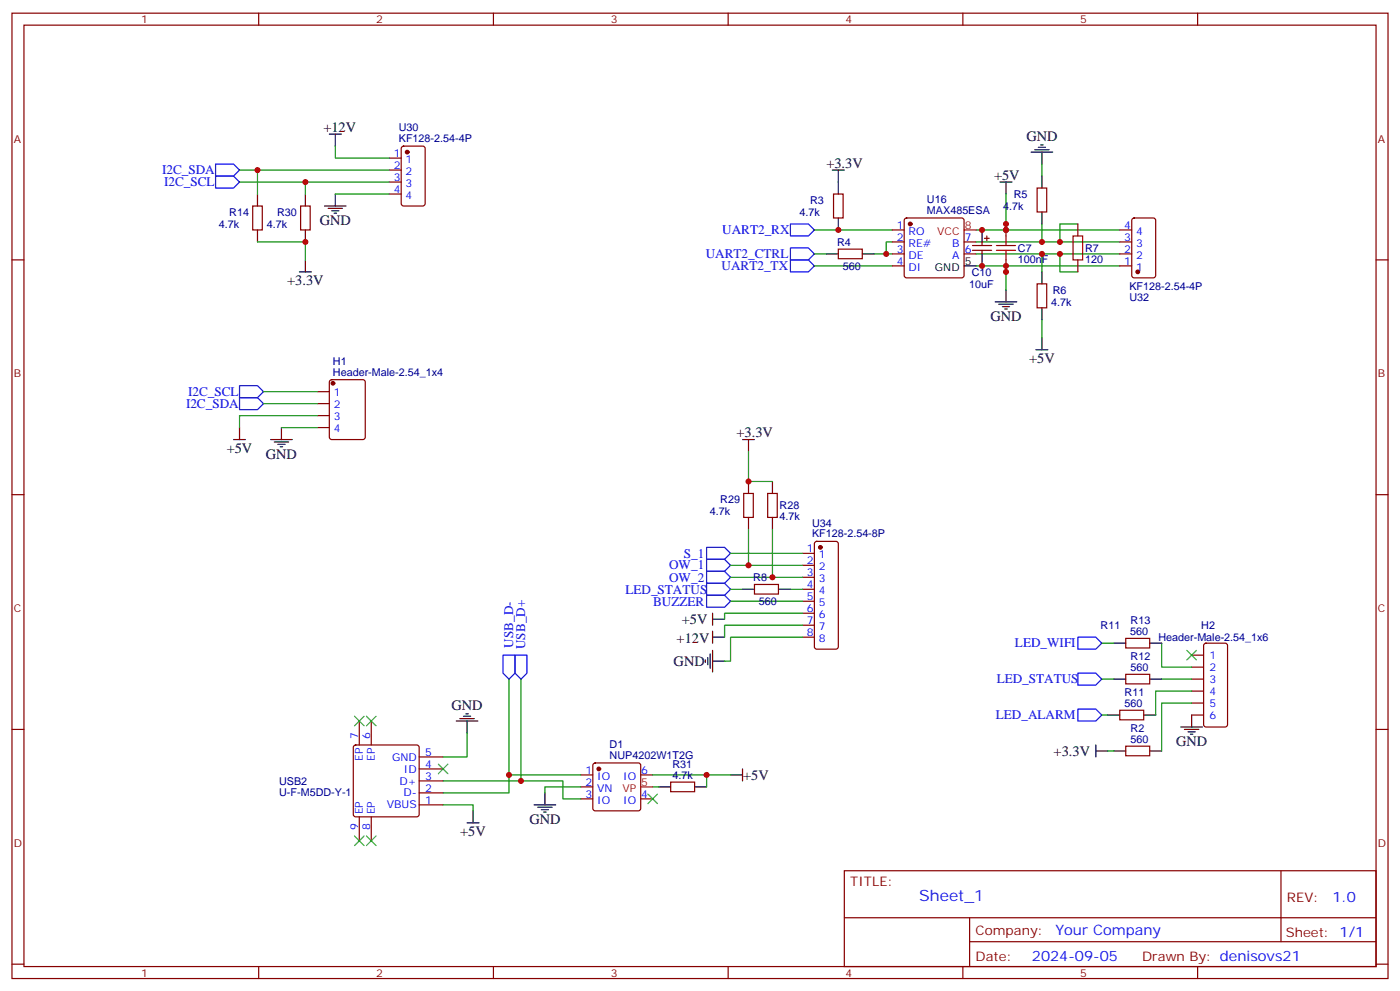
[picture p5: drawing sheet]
<svg xmlns="http://www.w3.org/2000/svg" width="412mm" height="292mm" viewBox="0 0 412 292" stroke-linecap="round" stroke-linejoin="round" font-family="sans-serif">
<g fill="none" stroke="#870000" stroke-width=".35">
<path d="M3.5 3.9h405.4v284.3h-405.4zM7.1 7.4h398.2v277.3h-398.2zM76.2 3.9v3.5M145.3 3.9v3.5M214.5 3.9v3.5M283.6 3.9v3.5M352.8 3.9v3.5M114.7 46.6h3.5M114.7 50.1h3.5M114.7 53.6h3.5M114.7 57.2h3.5M118.4 43.2l.5-.2h5.6l.7 .5v16.5l-.4 .6-5.9 .1-.7-.5v-16.5z"/>
<path d="M245.5 57.2h2.9v7h-2.9zM305.5 55.4h2.8v7h-2.8zM3.5 76.6h3.6M74.4 60.7h2.9v7h-2.9zM88.5 60.7h2.9v7h-2.9zM246.9 73.4h7.1v2.8h-7.1zM262.8 78.3h3.5M262.8 74.8h3.5M262.8 71.3h3.5M262.8 67.7h3.5M266.6 64.4l.5-.2h16.2l.5 .2 .2 .5v16.2l-.2 .5-.5 .2h-16.2l-.5-.2-.3-.5v-16.2zM284 74.8h3.5"/>
<path d="M284 71.3h3.5M286.5 72.3h5.6M286.5 73.7h5.6M289.3 71.3v1M289.3 73.7v1.1M290 70.2h1.4M290.7 69.5v1.4M296.3 66v3.5M296.3 76.6v3.5M317.5 66v3.5M317.5 76.6v3.5M329.8 78.3h3.6"/>
<path d="M329.8 74.8h3.6M329.8 71.3h3.6M329.8 67.7h3.6M333.6 64.4l.5-.2h5.6l.7 .4v16.5l-.4 .7h-5.9l-.7-.4v-16.5zM405.3 76.6h3.6M305.5 83.6h2.8v7.1h-2.8zM93.5 115.4h3.5M93.5 118.9h3.5M97.2 112l.5-.2h9.2l.6 .5 .1 16.5-.5 .6-9.4 .1-.6-.5-.1-16.5zM93.5 122.4h3.5M93.5 125.9h3.5M3.5 145.7h3.6"/>
<path d="M219.1 145.3h2.8v7.1h-2.8zM226.1 145.3h2.9v7.1h-2.9zM240.1 159.7l.5-.2h5.6l.5 .2 .2 .5v30.3l-.2 .5-.5 .2h-5.6l-.5-.2-.2-.5v-30.3zM405.3 145.7h3.6M222.2 172.2h7.1v2.8h-7.1zM236.4 163h3.5M236.4 166.5h3.5M236.4 170h3.5M236.4 173.6h3.5M236.4 177.1h3.5M236.4 180.6h3.5M236.4 184.2h3.5"/>
<path d="M236.4 187.7h3.5M331.6 198.6h7.1v2.8h-7.1zM331.6 188h7.1v2.9h-7.1zM351 193h3.5M351 196.5h3.5M354.8 189.6l.4-.2h5.7l.6 .5 .1 23.5-.5 .7h-5.9l-.6-.4-.1-23.6zM3.5 214.8h3.6M104.3 219.6l.5-.2h18l.5 .2 .2 .5v19.8l-.3 .5-.4 .2h-18l-.5-.2-.2-.5v-19.8zM105.8 212.4v7M109.4 212.4v7M329.8 209.2h7.1v2.8h-7.1zM331.6 219.8h7.1v2.8h-7.1z"/>
<path d="M351 200h3.5M351 203.6h3.5M351 207.1h3.5M351 210.6h3.5M405.3 214.8h3.6M123.5 237.1h7M123.5 233.5h7M123.5 230h7M123.5 226.5h7M123.5 223h7M171.1 228.2h3.5M171.1 231.8h3.5"/>
<path d="M171.1 235.3h3.5M174.9 224.9l.4-.2h12.7l.5 .2 .2 .5v12.7l-.2 .5-.5 .2h-12.7l-.5-.2-.2-.5v-12.7zM188.7 228.2h3.6M188.7 235.3h3.6M197.6 230.4h7v2.8h-7zM105.8 240.6v7.1M109.4 240.6v7.1M248.7 256.5h156.6v28.2h-156.6zM377.3 256.5v20.9M248.7 270.3h156.5M285.6 277.4h119.6M285.6 270.3v14.1"/>
<path d="M3.5 284h3.6M76.2 284.7v3.5M145.3 284.7v3.5M214.5 284.7v3.5M283.6 284.7v3.5M352.8 284.7v3.5M405.3 284h3.6"/>
</g>
<g fill="#870000" stroke="#870000" stroke-width=".35">
<circle cx="119.9" cy="44.8" r=".53"/>
<circle cx="98.1" cy="112.9" r=".53"/>
<circle cx="335.1" cy="80.1" r=".53"/>
<circle cx="241.7" cy="161.2" r=".53"/>
<circle cx="268.1" cy="66" r=".53"/>
<circle cx="176.4" cy="226.5" r=".53"/>
</g>
<g fill="none" stroke="#00f" stroke-width=".35">
<path d="M63.5 48.3h5.3l1.8 1.8-1.8 1.8h-5.3zM63.5 51.9h5.3l1.8 1.7-1.8 1.8h-5.3zM232.8 66h5.3l1.8 1.7-1.8 1.8h-5.3zM232.8 76.6h5.3l1.8 1.7-1.8 1.8h-5.3zM232.8 73h5.3l1.8 1.8-1.8 1.8h-5.3zM70.6 117.1h5.2l1.8 1.8-1.8 1.8h-5.2zM70.6 113.6h5.2l1.8 1.8-1.8 1.7h-5.2zM208.1 164.7h5.3l1.8 1.8-1.8 1.8h-5.3zM208.1 168.3h5.3l1.8 1.7-1.8 1.8h-5.3zM208.1 171.8h5.3l1.8 1.8-1.8 1.7h-5.3zM208.1 175.3h5.3l1.8 1.8-1.8 1.8h-5.3zM208.1 161.2h5.3l1.8 1.8-1.8 1.7h-5.3z"/>
<path d="M148.2 193h3.5v5.3l-1.8 1.7-1.7-1.7zM151.7 193h3.5v5.3l-1.7 1.7-1.8-1.7zM317.5 198.3h5.3l1.8 1.7-1.8 1.8h-5.3zM317.5 187.7h5.3l1.8 1.7-1.8 1.8h-5.3zM317.5 208.8h5.3l1.8 1.8-1.8 1.8h-5.3z"/>
</g>
<g fill="none" stroke="#000" stroke-width=".35">
<path d="M97 39.5h3.5M98.8 39.5v3.5M75.8 57.2v3.5M90 57.2v3.5M98.8 57.2v3.5M245.2 50.1h3.5M246.9 50.1v7.1M294.6 53.6h3.5M296.3 53.6v3.6M303.7 44.8h6.4M304.8 44.1h4.2M305.9 43.4h2.1"/>
<path d="M306.6 42.7h.7M306.9 44.8v3.5M306.9 51.9v3.5M75.8 67.7v3.6M90 67.7v3.6M90 76.6v3.5M95.6 60.7h6.4M96.7 61.4h4.2M97.7 62.1h2.1M98.4 62.8h.7M243.4 74.8h3.5M246.9 64.2v3.5"/>
<path d="M254 74.8h3.5M284 78.3h3.5M289.3 67.7v3.6M289.3 74.8v3.5M306.9 62.4v3.6M88.2 80.1h3.5M293.2 88.9h6.3M294.2 89.6h4.2M295.3 90.3h2.1M296 91h.7M296.3 85.4v3.5M306.9 80.1v3.5"/>
<path d="M306.9 90.7v3.5M306.9 99.5v3.5M305.2 103h3.5M68.8 129.5h3.5M70.6 125.9v3.6M79.7 129.5h6.4M80.8 130.2h4.2M81.8 130.9h2.2M82.5 131.6h.8M82.9 125.9v3.6M218.7 129.5h3.5M220.5 129.5v3.5"/>
<path d="M220.5 141.8v3.5M220.5 152.4v3.5M227.5 141.8v3.5M227.5 152.4v3.5M218.7 173.6h3.5M229.3 173.6h3.5M207.8 194.4v.7M208.5 193.7v2.1M209.2 192.6v4.3M209.9 187.7h3.5M209.9 180.6v3.6M209.9 185.9v3.5"/>
<path d="M209.9 191.6v6.3M209.9 194.7h3.5M209.9 182.4h3.5M328.1 189.4h3.5M338.7 189.4h3.5M134.4 212.4h6.4M135.5 211.7h4.2M136.5 211h2.1M137.2 210.3h.7M137.6 212.4v3.5M322.8 219.4v3.6M326.3 210.6h3.5"/>
<path d="M328.1 200h3.5M336.9 210.6h3.5M338.7 200h3.5M347.8 214.1h6.4M348.9 214.8h4.2M350 215.5h2.1M350.7 216.3h.7M351 210.6v3.5M139.3 238.8v3.6M157.3 237.1h6.4M158.4 237.8h4.2M159.5 238.5h2.1"/>
<path d="M160.2 239.2h.7M160.5 233.5v3.6M194 231.8h3.6M204.6 231.8h3.5M215.2 228.2h3.5M218.7 226.5v3.5M322.8 221.2h3.5M328.1 221.2h3.5M338.7 221.2h3.5M137.6 242.4h3.5"/>
</g>
<g fill="none" stroke="#008700" stroke-width=".35">
<path d="M70.6 53.6h44.1M70.6 50.1h44.1M75.8 50.1v7.1M90 53.6v3.6M98.8 43v3.6h15.9M98.8 57.2h15.9M296.3 57.2v10.5h-8.8M306.9 48.3v3.6M75.8 71.3h14.2v5.3M239.9 67.7h22.9M239.9 78.3h22.9M239.9 74.8h3.5"/>
<path d="M257.5 74.8h5.3M262.8 71.3h-1.7v3.5M287.5 78.3h8.8v7.1M287.5 71.3h42.3M287.5 74.8h42.3M296.3 67.7h33.5M296.3 78.3h33.5M306.9 66v5.3M306.9 74.8v5.3M312.2 74.8v5.3h5.3M317.5 66h-5.3v5.3M306.9 94.2v5.3"/>
<path d="M77.6 118.9h15.9M77.6 115.4h15.9M82.9 125.9h10.6M93.5 122.4h-22.9v3.5M220.5 133v8.8h7M220.5 155.9v10.6M227.5 155.9v14.1M215.2 166.5h21.2M215.2 170h21.2M215.2 177.1h21.2M215.2 173.6h3.5M215.2 163h21.2"/>
<path d="M232.8 173.6h3.6M236.4 180.6h-23v1.8M236.4 184.2h-23v3.5M236.4 187.7h-21.2v7h-1.8M324.6 189.4h3.5M342.2 189.4v7.1h8.8M137.6 215.9v7.1h-7.1M149.9 200v28.2M153.5 200v30M324.6 200h3.5M324.6 210.6h1.7M342.2 200h8.8"/>
<path d="M351 203.6h-10.6v7M351 207.1h-8.8v14.1M130.5 237.1h8.8v1.7M130.5 230h35.3v5.3h5.3M171.1 231.8h-10.6v1.7M171.1 228.2h-21.2v5.3h-19.4M192.3 228.2h22.9M192.3 231.8h1.7M208.1 228.2v3.6M326.3 221.2h1.8"/>
</g>
<g fill="none" stroke="#3c3" stroke-width=".35">
<path d="M349.6 191.6l2.8 2.8M352.4 191.6l-2.8 2.8M104.4 211l2.8 2.8M107.2 211l-2.8 2.8M107.9 211l2.9 2.8M110.8 211l-2.9 2.8M129.1 225.1l2.8 2.8M131.9 225.1l-2.8 2.8M190.9 233.9l2.8 2.8M193.7 233.9l-2.8 2.8M104.4 246.2l2.8 2.9M107.2 246.2l-2.8 2.9"/>
<path d="M107.9 246.2l2.9 2.9M110.8 246.2l-2.9 2.9"/>
</g>
<path d="M284 67.7h3.5M188.7 231.8h3.6" fill="none" stroke="#f00" stroke-width=".35"/>
<path d="M293.5 72.3h5.7M293.5 73.7h5.7M296.3 69.5v2.8M296.3 73.7v2.9M316.1 69.5h2.8v7.1h-2.8z" fill="none" stroke="#a10000" stroke-width=".35"/>
<g fill="#c00">
<circle cx="296.3" cy="67.7" r=".88"/>
<circle cx="296.3" cy="78.3" r=".88"/>
<circle cx="261.1" cy="74.8" r=".88"/>
<circle cx="306.9" cy="71.3" r=".88"/>
<circle cx="306.9" cy="74.8" r=".88"/>
<circle cx="312.2" cy="74.8" r=".88"/>
<circle cx="312.2" cy="71.3" r=".88"/>
<circle cx="220.5" cy="166.5" r=".88"/>
<circle cx="227.5" cy="170" r=".88"/>
<circle cx="220.5" cy="141.8" r=".88"/>
<circle cx="90" cy="71.3" r=".88"/>
<circle cx="90" cy="53.6" r=".88"/>
<circle cx="75.8" cy="50.1" r=".88"/>
<circle cx="246.9" cy="67.7" r=".88"/>
<circle cx="296.3" cy="80.1" r=".88"/>
<circle cx="289.3" cy="78.3" r=".88"/>
<circle cx="289.3" cy="67.7" r=".88"/>
<circle cx="296.3" cy="66" r=".88"/>
<circle cx="208.1" cy="228.2" r=".88"/>
<circle cx="149.9" cy="228.2" r=".88"/>
<circle cx="153.5" cy="230" r=".88"/>
</g>
<text font-size="4.6" fill="#00f" x="270.8" y="265.5">Sheet_1</text>
<g font-size="4.2">
<text x="95.2" y="38.8">+12V</text>
<text x="302.3" y="41.6">GND</text>
<text x="243.4" y="49.4">+3.3V</text>
<text x="292.8" y="52.9">+5V</text>
<text x="94.2" y="66.3">GND</text>
<text x="84.6" y="84">+3.3V</text>
<text x="291.7" y="94.5">GND</text>
<text x="303.1" y="107">+5V</text>
<text x="217" y="128.8">+3.3V</text>
<text x="66.8" y="133.4">+5V</text>
<text x="78.3" y="135.1">GND</text>
<text x="200.8" y="183.8">+5V</text>
<text x="199.3" y="189.4">+12V</text>
<text x="198.4" y="196.2">GND</text>
<text x="133" y="209.2">GND</text>
<text x="346.4" y="219.8">GND</text>
<text x="310.4" y="222.6">+3.3V</text>
<text x="218.9" y="229.7">+5V</text>
<text x="155.9" y="242.7">GND</text>
<text x="135.6" y="246.3">+5V</text>
</g>
<g font-size="4.2" fill="#00f">
<text x="392.5" y="265.7">1.0</text>
<text x="310.9" y="275.3">Your Company</text>
<text x="304" y="283.1">2024-09-05</text>
</g>
<g font-size="3.9" fill="#00f">
<text x="47.7" y="51.3">I2C_SDA</text>
<text x="48.4" y="54.9">I2C_SCL</text>
<text x="212.7" y="69">UART2_RX</text>
<text x="207.9" y="76">UART2_CTRL</text>
<text x="212.6" y="79.5">UART2_TX</text>
<text x="55.4" y="116.6">I2C_SCL</text>
<text x="54.8" y="120.1">I2C_SDA</text>
<text x="197.1" y="167.7">OW_1</text>
<text x="201.4" y="164.2">S_1</text>
<text x="197.1" y="171.3">OW_2</text>
<text x="184.2" y="174.8">LED_STATUS</text>
<text x="192.4" y="178.3">BUZZER</text>
<text x="151.2" y="190.7" transform="rotate(-90 151.2 190.7)">USB_D-</text>
<text x="154.7" y="191.2" transform="rotate(-90 154.7 191.2)">USB_D+</text>
<text x="299" y="190.7">LED_WIFI</text>
<text x="293.6" y="201.3">LED_STATUS</text>
<text x="293.4" y="211.9">LED_ALARM</text>
</g>
<g font-size="3.9" fill="#800">
<text x="250.5" y="261.1">TITLE:</text>
<text x="379.1" y="265.7">REV:</text>
<text x="287.4" y="275.3">Company:</text>
<text x="378.7" y="275.9">Sheet: 1/1</text>
<text x="287.4" y="282.9">Date:</text>
<text x="336.4" y="283">Drawn By: denisovs21</text>
</g>
<g font-size="3.2" fill="#800">
<text x="41.6" y="6.9">1</text>
<text x="110.8" y="6.9">2</text>
<text x="179.9" y="6.9">3</text>
<text x="249.1" y="6.9">4</text>
<text x="318.2" y="6.9">5</text>
<text x="4.1" y="42">A</text>
<text x="405.9" y="42">A</text>
<text x="4.1" y="111.1">B</text>
<text x="405.9" y="111.1">B</text>
<text x="4.1" y="180.3">C</text>
<text x="405.9" y="180.3">C</text>
<text x="4.1" y="249.4">D</text>
<text x="405.9" y="249.4">D</text>
<text x="41.6" y="287.7">1</text>
<text x="110.8" y="287.7">2</text>
<text x="179.9" y="287.7">3</text>
<text x="249.1" y="287.7">4</text>
<text x="318.2" y="287.7">5</text>
</g>
<g font-size="3.2" fill="#000080">
<text x="117.5" y="41.8">KF128-2.54-4P</text>
<text x="117.5" y="38.7">U30</text>
<text x="273.1" y="59.9">U16</text>
<text x="298.6" y="58.3">R5</text>
<text x="67.5" y="63.6">R14</text>
<text x="81.6" y="63.6">R30</text>
<text x="235.5" y="63.6">4.7k</text>
<text x="238.6" y="60.1">R3</text>
<text x="273.1" y="63">MAX485ESA</text>
<text x="295.5" y="61.8">4.7k</text>
<text x="64.4" y="67.1">4.7k</text>
<text x="78.6" y="67.1">4.7k</text>
<text x="246.6" y="72.4">R4</text>
<text x="299.9" y="77.3">100nF</text>
<text x="299.9" y="74.2">C7</text>
<text x="319.6" y="77.3">120</text>
<text x="319.6" y="74.2">R7</text>
<text x="248.3" y="79.4">560</text>
<text x="286.3" y="81.2">C10</text>
<text x="285.5" y="84.7">10uF</text>
<text x="310.1" y="86.5">R6</text>
<text x="332.7" y="85.6">KF128-2.54-4P</text>
<text x="332.7" y="88.7">U32</text>
<text x="309.6" y="90">4.7k</text>
<text x="98.1" y="107.6">H1</text>
<text x="98.1" y="110.8">Header-Male-2.54_1x4</text>
<text x="212.2" y="148.3">R29</text>
<text x="209.1" y="151.8">4.7k</text>
<text x="229.7" y="153.2">4.7k</text>
<text x="229.7" y="150">R28</text>
<text x="239.2" y="155.1">U34</text>
<text x="239.2" y="158.3">KF128-2.54-8P</text>
<text x="221.9" y="171.2">R8</text>
<text x="223.6" y="178.2">560</text>
<text x="324.2" y="185.3">R11</text>
<text x="333" y="183.8">R13</text>
<text x="353.9" y="185.2">H2</text>
<text x="332.9" y="187.1">560</text>
<text x="341.2" y="188.8">Header-Male-2.54_1x6</text>
<text x="333" y="197.6">560</text>
<text x="333" y="194.4">R12</text>
<text x="331.3" y="208.1">560</text>
<text x="331.3" y="205">R11</text>
<text x="333" y="215.6">R2</text>
<text x="179.6" y="220.4">D1</text>
<text x="333" y="218.7">560</text>
<text x="179.6" y="223.5">NUP4202W1T2G</text>
<text x="198.1" y="226.1">R31</text>
<text x="82.2" y="231.1">USB2</text>
<text x="198.1" y="229.3">4.7k</text>
<text x="82.2" y="234.3">U-F-M5DD-Y-1</text>
</g>
<g font-size="3.2" fill="#00f">
<text x="116" y="46.2">1</text>
<text x="119.5" y="48">1</text>
<text x="116" y="49.7">2</text>
<text x="116" y="53.3">3</text>
<text x="119.5" y="51.5">2</text>
<text x="116" y="56.8">4</text>
<text x="119.5" y="55">3</text>
<text x="119.5" y="58.6">4</text>
<text x="264.2" y="67.4">1</text>
<text x="264.2" y="70.9">2</text>
<text x="267.7" y="69.1">RO</text>
<text x="284.2" y="70.9">7</text>
<text x="331.2" y="70.9">3</text>
<text x="331.2" y="67.4">4</text>
<text x="334.7" y="69.1">4</text>
<text x="264.2" y="74.4">3</text>
<text x="264.2" y="78">4</text>
<text x="267.7" y="72.7">RE#</text>
<text x="267.7" y="76.2">DE</text>
<text x="280.5" y="72.7">B</text>
<text x="280.5" y="76.2">A</text>
<text x="284.2" y="74.4">6</text>
<text x="331.2" y="78">1</text>
<text x="331.2" y="74.4">2</text>
<text x="334.7" y="76.2">2</text>
<text x="334.7" y="72.7">3</text>
<text x="267.7" y="79.7">DI</text>
<text x="334.7" y="79.7">1</text>
<text x="98.3" y="116.8">1</text>
<text x="98.3" y="120.3">2</text>
<text x="98.3" y="123.8">3</text>
<text x="98.3" y="127.4">4</text>
<text x="237.7" y="162.6">1</text>
<text x="237.7" y="166.2">2</text>
<text x="241.2" y="164.4">1</text>
<text x="241.2" y="167.9">2</text>
<text x="237.7" y="169.7">3</text>
<text x="237.7" y="173.2">4</text>
<text x="241.2" y="171.5">3</text>
<text x="237.7" y="176.7">5</text>
<text x="241.2" y="175">4</text>
<text x="241.2" y="178.5">5</text>
<text x="237.7" y="180.3">6</text>
<text x="237.7" y="183.8">7</text>
<text x="241.2" y="182">6</text>
<text x="241.2" y="185.6">7</text>
<text x="237.7" y="187.3">8</text>
<text x="241.2" y="189.1">8</text>
<text x="356.3" y="194">1</text>
<text x="356.3" y="197.6">2</text>
<text x="356.3" y="201.1">3</text>
<text x="356.3" y="204.6">4</text>
<text x="356.3" y="208.1">5</text>
<text x="356.3" y="211.7">6</text>
<text x="105.5" y="217.7" transform="rotate(-90 105.5 217.7)">7</text>
<text x="109" y="217.7" transform="rotate(-90 109 217.7)">6</text>
<text x="106.9" y="224.1" transform="rotate(-90 106.9 224.1)">EP</text>
<text x="110.4" y="224.1" transform="rotate(-90 110.4 224.1)">EP</text>
<text x="115.5" y="224">GND</text>
<text x="119" y="227.5">ID</text>
<text x="125.2" y="226.1">4</text>
<text x="125.2" y="222.6">5</text>
<text x="172.4" y="227.9">1</text>
<text x="188.9" y="227.9">6</text>
<text x="117.7" y="231.1">D+</text>
<text x="125.2" y="233.2">2</text>
<text x="125.2" y="229.7">3</text>
<text x="172.4" y="231.4">2</text>
<text x="175.9" y="229.7">IO</text>
<text x="175.9" y="233.2">VN</text>
<text x="183.6" y="229.7">IO</text>
<text x="106.9" y="239.9" transform="rotate(-90 106.9 239.9)">EP</text>
<text x="110.4" y="239.9" transform="rotate(-90 110.4 239.9)">EP</text>
<text x="113.9" y="238.1">VBUS</text>
<text x="118.9" y="234.6">D-</text>
<text x="125.2" y="236.7">1</text>
<text x="172.4" y="235">3</text>
<text x="175.9" y="236.7">IO</text>
<text x="183.6" y="236.7">IO</text>
<text x="188.9" y="235">4</text>
<text x="105.5" y="244.4" transform="rotate(-90 105.5 244.4)">9</text>
<text x="109" y="244.4" transform="rotate(-90 109 244.4)">8</text>
</g>
<g font-size="3.2" fill="#f00">
<text x="276.1" y="69.1">VCC</text>
<text x="284.2" y="67.4">8</text>
<text x="183.3" y="233.2">VP</text>
<text x="188.9" y="231.4">5</text>
</g>
<g font-size="3.2">
<text x="284.2" y="78">5</text>
<text x="275.4" y="79.7">GND</text>
</g>
</svg>
